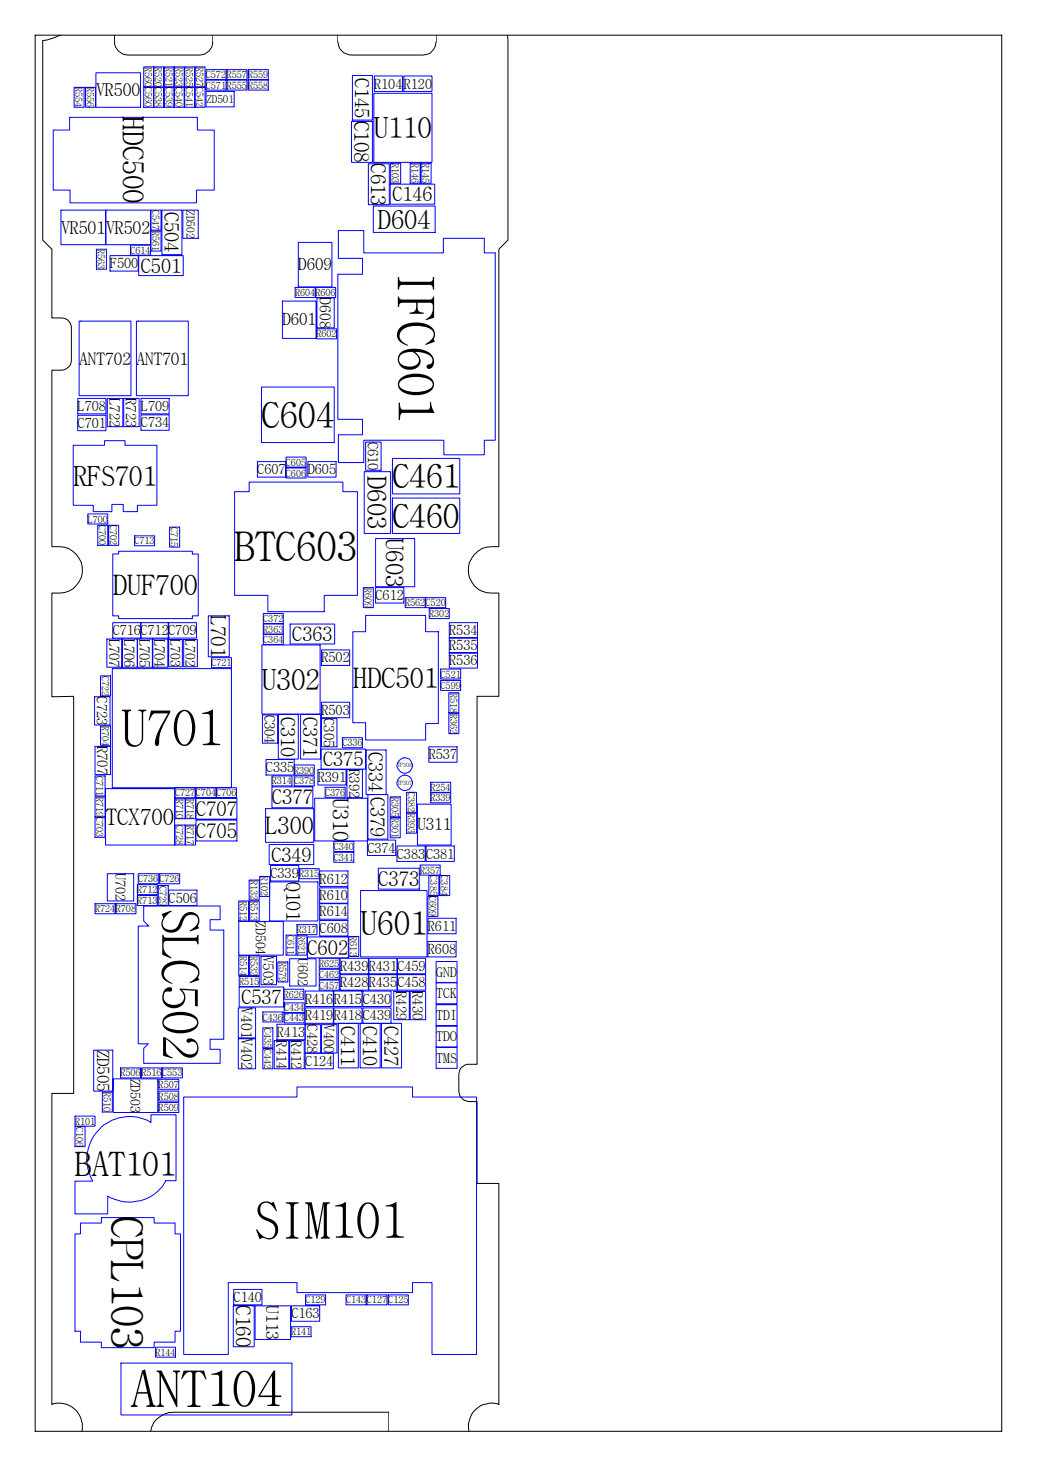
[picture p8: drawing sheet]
<svg xmlns="http://www.w3.org/2000/svg" width="297mm" height="420mm" viewBox="0 0 297 420" stroke-linecap="round" stroke-linejoin="round" font-family="sans-serif">
<path d="M10.1 10.1h276.8v399.8h-276.8zM17.4 10a15.6 15.6 0 0 1-5.2 1.6v57.2l2.7 2.6v19.7h2.8a2.76 2.76 0 0 1 2.7 2.7v9.5a2.76 2.76 0 0 1-2.7 2.7h-2.8v50.6a7.7 7.7 0 0 1 7 2.2 6.6 6.6 0 0 1 1.2 7.1 6.6 6.6 0 0 1-6 4h-2.2v29.7l6.2-.2v113.8h-6.2v89.1a6.6 6.6 0 0 1 8.6 7.6M32.8 10a4.7 4.7 0 0 0 2.4 5.5l1.3 .3h20.8a3.8 3.8 0 0 0 3.7-3.8v-2M96.8 10a4.6 4.6 0 0 0 3 5.6l21.5 .2a3.7 3.7 0 0 0 3.6-3.8v-2M145.4 10l.1 1.5v57.3l-2.6 2.6v85.2a7.7 7.7 0 0 0-7 2.2 6.6 6.6 0 0 0-1.2 7.2 6.6 6.6 0 0 0 6.1 3.9h2.1v29.5h-6.2v105.4h-2.9a2.88 2.88 0 0 0-2.4 2.8v5.2a3.2 3.2 0 0 0 2.8 2.7h2.5v23.4h6.2v63.4a6.6 6.6 0 0 0-8.6 7.6M43.1 409.9a6.6 6.6 0 0 1 6.5-5.4h61.8v5.4" fill="none" stroke="#000" stroke-width=".29"/>
<g fill="none" stroke="#00f" stroke-width=".29">
<path d="M41.2 19.2h2.8v5.7h-2.8zM44 19.2h2.9v5.7h-2.9zM47 19.2h2.9v5.7h-2.9zM49.9 19.2h2.8v5.7h-2.8zM52.9 19.2h2.9v5.7h-2.9zM55.9 19.2h2.8v5.7h-2.8zM59 19.9h5.7v2.9h-5.7zM65 19.9h5.7v2.9h-5.7zM71.1 19.9h5.8v2.9h-5.8zM15.2 37.3h4.7v-3.7h36.6v3.7h4.9v17.1h-5.1v3.7h-36.2v-3.7h-4.9zM21.2 25h2.9v5.7h-2.9zM24.5 25h2.8v5.7h-2.8z"/>
<path d="M27.5 20.8h12.8v9.9h-12.8zM41.2 25h2.8v5.7h-2.8zM44 25h2.9v5.7h-2.9zM47 25h2.9v5.7h-2.9zM49.9 25h2.8v5.7h-2.8zM52.9 25h2.9v5.7h-2.9zM55.9 25h2.8v5.7h-2.8zM59 22.9h5.7v2.9h-5.7zM59 26.2h8.1v4.4h-8.1zM65 22.9h5.7v2.9h-5.7zM71.1 22.9h5.8v2.9h-5.8zM100.7 34.8h6v11.7h-6z"/>
<path d="M100.9 21.6h5.8v12.8h-5.8zM107.1 26.7h16.6v19.8h-16.6zM107.2 21.8h8.1v4.4h-8.1zM115.7 21.8h8v4.4h-8zM105.5 46.9h6v11.7h-6zM106.9 59h17.8v7.6h-17.8zM111.8 52.7h12.7v5.8h-12.7zM111.9 46.8h2.9v5.7h-2.9zM117.5 46.8h2.9v5.7h-2.9zM120.6 46.8h2.9v5.7h-2.9zM17.5 60.2h12.7v9.9h-12.7zM27.6 71.4h2.9v5.7h-2.9z"/>
<path d="M30.4 60.2h12.7v9.9h-12.7zM31.5 73.2h8.1v4.4h-8.1zM37.4 70.2h5.7v2.9h-5.7zM39.7 73.2h12.8v5.7h-12.8zM43.2 60.2h2.9v5.7h-2.9zM43.2 66.2h2.9v5.7h-2.9zM46.4 60.2h5.7v12.7h-5.7zM52.4 60.2h4.4v8.1h-4.4zM85.4 69.4h9.7v12.8h-9.7zM96.9 66h7.3v6.4h22.8v-4.1h11.7v4.1h3.2v53.7h-3.2v4.2h-11.6v-4.2h-22.9v6.4h-7.3v-8h6.9v-4.4h-7v-41.6h7v-4.5h-6.9zM22.7 92h14.8v21.3h-14.8zM39.1 92h14.8v21.3h-14.8z"/>
<path d="M80.9 86.2h9.6v10.7h-9.6zM84.5 82.3h5.8v2.9h-5.8zM90.4 82.3h5.7v2.9h-5.7zM90.7 94.2h5.7v2.8h-5.7zM90.8 85.3h4.9v8.6h-4.9zM22.3 118.9h8.1v4.5h-8.1zM22.3 114.1h8.1v4.4h-8.1zM30.7 114.1h4.5v8.1h-4.5zM35.4 114.1h4.5v8.1h-4.5zM40.4 118.8h8.1v4.4h-8.1zM40.4 114.1h8.1v4.4h-8.1zM74.9 110.9h20.8v15.8h-20.8z"/>
<path d="M21 127.5h9v-1.3h5.8v1.3h9.1v17.2h-5.6v1.8h-4v-2h-3.3v2h-5.3v-1.8h-5.7zM73.7 132.2h8.1v4.5h-8.1zM81.9 130.9h5.8v2.9h-5.8zM81.9 134h5.8v2.9h-5.8zM88.2 132.2h8.1v4.5h-8.1zM104.3 135.1h7.6v17.7h-7.6zM104.7 126.6h4.5v8.1h-4.5zM112.4 131.3h19.3v10.2h-19.3zM25.1 147.2h5.8v2.9h-5.8zM28 150.5h2.9v5.7h-2.9zM31.1 150.5h2.9v5.7h-2.9zM32.3 158.7h1.7v-.8h21.1v.8h1.7v17.7h-1.7v.8h-21.1v-.8h-1.7z"/>
<path d="M38.6 153.5h5.7v2.8h-5.7zM48.6 151h2.9v5.7h-2.9zM67.2 140.8h4.2v-2.7h26.8v2.7h4.2v29.7h-9.5v4.7h-16.2v-4.7h-9.5zM107.6 154.2h11.2v13.8h-11.2zM112.4 142.6h19.3v10.2h-19.3zM32.3 178.3h8.1v4.5h-8.1zM40.3 178.3h8v4.5h-8zM48.2 178.3h8.1v4.5h-8.1zM59.7 176.4h6v11.7h-6zM75.4 175.7h5.8v2.9h-5.8zM75.4 178.7h5.8v2.9h-5.8zM83.1 178.7h12.8v5.7h-12.8z"/>
<path d="M104.1 168.3h2.8v5.7h-2.8zM104.7 176.3h17.2v4.6h3.7v26.3h-3.7v4.7h-17.2v-4.9h-3.6v-26.1h3.6zM107.6 168.3h8.1v4.4h-8.1zM116.1 171.2h5.7v2.8h-5.7zM121.9 171.2h5.8v2.8h-5.8zM123 174.3h5.7v2.9h-5.7zM128.7 178.3h8.1v4.5h-8.1zM27.1 199.6h4.4v8h-4.4zM28.8 193.6h2.8v5.7h-2.8zM30.6 183h4.4v8.1h-4.4zM32.2 191.5h34.1v34.1h-34.1zM34.9 183h4.4v8.1h-4.4z"/>
<path d="M39.3 183h4.5v8.1h-4.5zM43.6 183h4.5v8.1h-4.5zM48.3 183.2h3.9v7.8h-3.9zM52.6 183.2h3.9v7.8h-3.9zM60.6 188.4h5.7v2.8h-5.7zM75 184.7h16.7v19.8h-16.7zM75.4 181.7h5.8v2.9h-5.8zM92.1 186.1h8.1v4.5h-8.1zM126.2 191.6h5.8v2.9h-5.8zM126.2 194.9h5.8v2.8h-5.8zM128.6 198.4h2.8v5.7h-2.8zM128.7 182.6h8.1v4.5h-8.1z"/>
<path d="M128.7 186.9h8.1v4.4h-8.1zM27.2 213.8h4.4v8h-4.4zM28.8 207.9h2.8v5.7h-2.8zM75.2 204.8h4.4v8.1h-4.4zM76.2 217.5h8.1v4.5h-8.1zM79.7 204.6h5.7v12.8h-5.7zM84.3 219.1h5.7v2.9h-5.7zM86.1 204.6h5.7v12.8h-5.7zM92 214.5h12.7v5.8h-12.7zM92.1 205.8h4.4v8.1h-4.4zM92.1 201.1h8.1v4.4h-8.1zM98.1 211.3h5.7v2.8h-5.7z"/>
<path d="M104.9 214.8h5.7v12.8h-5.7zM122.8 213.9h8.1v4.4h-8.1zM128.6 204.4h2.8v5.7h-2.8zM27.2 234.1h2.9v5.7h-2.9zM27.2 222.2h2.9v5.8h-2.9zM27.2 228.2h2.9v5.8h-2.9zM30.2 225.9h19.8v16.1h-19.8zM50.1 225.6h5.8v2.9h-5.8zM50.1 236.3h2.9v5.7h-2.9zM50.1 228.7h2.9v5.8h-2.9zM53.1 236.3h2.9v5.7h-2.9zM53.1 228.7h2.9v5.8h-2.9z"/>
<path d="M56.1 225.6h5.8v2.9h-5.8zM56.1 234.9h11.8v6h-11.8zM56.1 228.6h11.8v6h-11.8zM62 225.6h5.7v2.9h-5.7zM76.1 231.6h13.8v9.7h-13.8zM77.9 225.4h11.7v6h-11.7zM77.9 222.2h5.7v2.9h-5.7zM84.3 222.2h5.7v2.9h-5.7zM90.1 228.6h15.1v12.3h-15.1zM91.1 220.4h8v4.4h-8zM93.1 225.5h5.8v2.8h-5.8zM99.4 220.4h4.4v8.1h-4.4z"/>
<path d="M105.4 227.6h5.7v12.7h-5.7zM111.8 234.2h2.8v5.7h-2.8zM111.8 228.2h2.8v5.8h-2.8zM116.5 226.9h2.8v5.7h-2.8zM116.5 232.9h2.8v5.7h-2.8zM119.6 230.3h9.6v11.7h-9.6zM123.4 224h5.7v2.9h-5.7zM123.4 227.1h5.7v2.8h-5.7zM27.2 258.8h5.8v2.9h-5.8zM30.7 250.2h7.6v7.8h-7.6zM33.2 258.8h5.7v2.9h-5.7zM39.3 253.4h5.8v2.8h-5.8z"/>
<path d="M39.3 256.5h5.8v2.9h-5.8zM39.6 250.2h5.7v2.9h-5.7zM41.2 259.5h21.9v3.9h-2.9v3h3.9v31.2h-3.9v2.9h2.9v4h-21.9v-4.3l1.3-1.2h-2.9v-33.8h3l-1.4-1.4zM45.3 253.6h2.9v5.8h-2.9zM45.7 250.2h5.8v2.9h-5.8zM48.3 254.9h8.1v4.5h-8.1zM68.4 258h2.8v5.8h-2.8zM71.4 252.1h2.9v5.7h-2.9zM71.4 258h2.9v5.8h-2.9zM74.4 251h2.8v5.8h-2.8zM77.1 241.9h12.8v5.7h-12.8zM77.2 252.6h13.9v11.2h-13.9z"/>
<path d="M77.5 247.9h8.1v4.4h-8.1zM85.7 248.8h5.7v2.9h-5.7zM91.6 254.3h8.1v4.4h-8.1zM91.6 249.4h8.1v4.5h-8.1zM91.6 258.8h8.1v4.5h-8.1zM95.6 241h5.7v2.9h-5.7zM95.6 244.1h5.7v2.9h-5.7zM103.3 255.1h19v19h-19zM105.2 240.6h8.1v4.4h-8.1zM108.4 248.7h11.7v6h-11.7zM113.7 242.3h8.1v4.4h-8.1zM120.4 247.8h5.7v2.8h-5.7z"/>
<path d="M122 242.3h8.1v4.4h-8.1zM122.6 256.8h2.8v5.7h-2.8zM122.8 250.8h2.9v5.7h-2.9zM126 250.8h2.8v5.7h-2.8zM68.4 273.7h2.8v5.7h-2.8zM68.4 263.9h12.8v9.7h-12.8zM68.5 279.7h5.8v2.8h-5.8zM71.4 273.7h2.9v5.7h-2.9zM74.8 273.9h4.4v8.1h-4.4zM79.6 275.5h2.8v5.7h-2.8zM81.9 267.8h2.9v5.8h-2.9zM83 274.6h7.5v7.8h-7.5z"/>
<path d="M85.1 264.8h5.7v2.9h-5.7zM85.1 267.8h2.8v5.8h-2.8zM88.1 268.4h11.7v5.9h-11.7zM91.4 277.6h5.8v2.9h-5.8zM91.4 274.5h5.8v2.8h-5.8zM91.6 263.7h8.1v4.4h-8.1zM97.4 279.1h8.1v4.5h-8.1zM97.4 274.5h8.1v4.4h-8.1zM99.9 268.2h2.9v5.7h-2.9zM105.6 274.5h8.1v4.4h-8.1zM105.6 279.1h8.1v4.5h-8.1zM113.9 279.1h8v4.5h-8z"/>
<path d="M113.9 274.5h8v4.4h-8zM122.6 269.6h8v4.5h-8zM122.6 263h8v4.4h-8zM124.9 275.4h6v6h-6zM68.3 288.7h4.9v8.6h-4.9zM68.3 297.5h4.9v8.6h-4.9zM68.5 282.7h12.8v5.7h-12.8zM75.3 294.4h2.8v5.7h-2.8zM75.3 289.8h5.7v2.9h-5.7zM78.5 298h4.5v8.1h-4.5zM79.3 293.3h8.1v4.5h-8.1zM81.3 283.3h5.7v2.9h-5.7z"/>
<path d="M81.4 287.2h5.7v2.9h-5.7zM81.4 290.1h5.7v2.9h-5.7zM82.7 298h4.4v8.1h-4.4zM87.4 293.5h4.4v8.1h-4.4zM87.4 283.8h8.1v4.5h-8.1zM87.4 288.7h8.1v4.4h-8.1zM91.4 280.7h5.8v2.9h-5.8zM92.1 293.5h4.4v8.1h-4.4zM95.6 283.8h8.1v4.5h-8.1zM95.6 288.7h8.1v4.4h-8.1zM96.9 293.1h5.7v12.8h-5.7zM103.2 293.1h5.7v12.8h-5.7z"/>
<path d="M103.9 283.8h8.1v4.5h-8.1zM103.9 288.7h8.1v4.4h-8.1zM109.3 293.1h5.7v12.8h-5.7zM112.8 284h4.4v8.1h-4.4zM117.5 284h4.4v8.1h-4.4zM124.9 281.5h6v6h-6zM124.9 287.8h6v6h-6zM124.9 293.9h6v6h-6zM124.9 300h6v6h-6zM21.5 319.7h5.7v2.8h-5.7zM26.8 300.8h5.5v11.7h-5.5zM29.3 312.8h2.9v5.7h-2.9z"/>
<path d="M32.4 309h12.8v9.6h-12.8zM34.5 305.9h5.8v2.8h-5.8zM40.5 305.9h5.7v2.8h-5.7zM45.5 309.1h5.7v2.9h-5.7zM45.5 312.5h5.7v2.9h-5.7zM45.5 315.8h5.7v2.8h-5.7zM46.5 305.9h5.7v2.8h-5.7zM52.6 314.2h32.5v-2.9h33.1v2.9h18.3v73.7h-12.8v-20.6h-5.5v2.9h-33.1v-2.9h-19.7v20.6h-12.8zM75.3 300.4h2.8v5.7h-2.8zM87.4 301.7h8.1v4.4h-8.1zM21.5 322.7h2.9v5.7h-2.9zM29 322.8a12.3 12.3 0 0 1 14.2-1.3v-2.2h7.2v18.9h-3a11.3 11.3 0 0 1-10.5 6.1 13.9 13.9 0 0 1-6-1.7v5.1h-9.4v-9.4h5.1a12.5 12.5 0 0 1 2.4-15.5z"/>
<path d="M23.1 350.3h5.9v-1.6h15.2v1.6h5.9v3.1h1.6v27.9h-1.6v3.1h-5.9v1.6h-15.2v-1.6h-5.9v-3.1h-1.6v-27.9h1.6zM66.8 374h6v11.7h-6zM67 369.3h8v4.4h-8zM73.1 374h10.1v9.6h-10.1zM83.4 380h5.7v2.8h-5.7zM83.5 374h8.1v4.4h-8.1zM87.5 370.9h5.8v2.8h-5.8zM99.1 370.9h5.8v2.8h-5.8zM105.1 370.9h5.7v2.8h-5.7zM111.2 370.9h5.8v2.8h-5.8zM34.6 390.4h49v14.9h-49zM44.6 385.8h5.7v2.9h-5.7z"/>
<circle cx="115.9" cy="219.2" r="2.23"/>
<circle cx="115.9" cy="224.2" r="2.23"/>
</g>
<g font-size="14.5">
<text x="114" y="77.5" transform="rotate(90 114 77.5)">IFC601</text>
<text x="34.8" y="213.7">U701</text>
<text x="46.5" y="260.3" transform="rotate(90 46.5 260.3)">SLC502</text>
<text x="72.9" y="354.7">SIM101</text>
<text x="37.4" y="402.9">ANT104</text>
</g>
<text font-size="12.8" x="31.8" y="348.2" transform="rotate(90 31.8 348.2)">CPL103</text>
<text font-size="11.7" x="67.2" y="160.8">BTC603</text>
<text font-size="10.4" x="74.9" y="122.5">C604</text>
<g font-size="9.6">
<text x="112.4" y="139.8">C461</text>
<text x="112.4" y="151.2">C460</text>
<text x="21.5" y="336.9">BAT101</text>
</g>
<text font-size="9.5" x="103.3" y="267.9">U601</text>
<g font-size="8.3">
<text x="35.2" y="33.3" transform="rotate(90 35.2 33.3)">HDC500</text>
<text x="107.1" y="39.6">U110</text>
<text x="75" y="197.6">U302</text>
</g>
<g font-size="8.1">
<text x="32.4" y="170.4">DUF700</text>
<text x="101.2" y="197">HDC501</text>
</g>
<text font-size="7.9" x="21" y="139.2">RFS701</text>
<g font-size="7.6">
<text x="108.2" y="65.5">D604</text>
<text x="105.3" y="136.4" transform="rotate(90 105.3 136.4)">D603</text>
</g>
<text font-size="7" x="110.6" y="154.1" transform="rotate(90 110.6 154.1)">U603</text>
<text font-size="6.9" x="76.1" y="238.8">L300</text>
<text font-size="6.5" x="30.3" y="236.3">TCX700</text>
<text font-size="6.3" x="95.3" y="228.5" transform="rotate(90 95.3 228.5)">U310</text>
<g font-size="6">
<text x="101.4" y="34.6" transform="rotate(90 101.4 34.6)">C108</text>
<text x="106.3" y="46.7" transform="rotate(90 106.3 46.7)">C613</text>
<text x="60.4" y="176.2" transform="rotate(90 60.4 176.2)">L701</text>
<text x="67.6" y="373.8" transform="rotate(90 67.6 373.8)">C160</text>
</g>
<g font-size="5.9">
<text x="56.1" y="233.7">C707</text>
<text x="77.9" y="230.4">C377</text>
<text x="56.1" y="239.9">C705</text>
<text x="108.4" y="253.7">C373</text>
<text x="88" y="273.4">C602</text>
</g>
<g font-size="5.7">
<text x="101.7" y="22.3" transform="rotate(90 101.7 22.3)">C145</text>
<text x="112.4" y="57.7">C146</text>
<text x="47.1" y="60.9" transform="rotate(90 47.1 60.9)">C504</text>
<text x="40.4" y="78.1">C501</text>
<text x="83.7" y="183.6">C363</text>
<text x="80.4" y="205.3" transform="rotate(90 80.4 205.3)">C310</text>
<text x="86.8" y="205.3" transform="rotate(90 86.8 205.3)">C371</text>
<text x="105.6" y="215.5" transform="rotate(90 105.6 215.5)">C334</text>
<text x="92.6" y="219.5">C375</text>
<text x="106.1" y="228.2" transform="rotate(90 106.1 228.2)">C379</text>
<text x="77.7" y="246.8">C349</text>
<text x="82" y="252.5" transform="rotate(90 82 252.5)">Q101</text>
<text x="69.2" y="287.6">C537</text>
<text x="97.6" y="293.8" transform="rotate(90 97.6 293.8)">C411</text>
<text x="103.9" y="293.8" transform="rotate(90 103.9 293.8)">C410</text>
<text x="110" y="293.8" transform="rotate(90 110 293.8)">C427</text>
</g>
<g font-size="5.1">
<text x="27.5" y="27.5">VR500</text>
<text x="17.5" y="66.9">VR501VR502</text>
</g>
<g font-size="4.9">
<text x="22.7" y="104.4">ANT702</text>
<text x="39.1" y="104.4">ANT701</text>
<text x="76.3" y="373.8" transform="rotate(90 76.3 373.8)">U113</text>
</g>
<g font-size="4.8">
<text x="85.4" y="77.5">D609</text>
<text x="80.9" y="93.2">D601</text>
<text x="119.6" y="237.8">U311</text>
<text x="27.8" y="300.6" transform="rotate(90 27.8 300.6)">ZD505</text>
</g>
<g font-size="4.4">
<text x="91.6" y="85.2" transform="rotate(90 91.6 85.2)">D608</text>
<text x="69.1" y="288.5" transform="rotate(90 69.1 288.5)">V401V402</text>
</g>
<g font-size="4.2">
<text x="31.4" y="114" transform="rotate(90 31.4 114)">L722</text>
<text x="36.1" y="114" transform="rotate(90 36.1 114)">R723</text>
<text x="105.4" y="126.5" transform="rotate(90 105.4 126.5)">C610</text>
<text x="31.2" y="182.9" transform="rotate(90 31.2 182.9)">L707</text>
<text x="35.5" y="182.9" transform="rotate(90 35.5 182.9)">L706</text>
<text x="40" y="182.9" transform="rotate(90 40 182.9)">L705</text>
<text x="44.3" y="182.9" transform="rotate(90 44.3 182.9)">L704</text>
<text x="27.7" y="199.5" transform="rotate(90 27.7 199.5)">C723</text>
<text x="75.8" y="204.7" transform="rotate(90 75.8 204.7)">C304</text>
<text x="92.7" y="205.7" transform="rotate(90 92.7 205.7)">C305</text>
<text x="27.9" y="213.7" transform="rotate(90 27.9 213.7)">R707</text>
<text x="100" y="220.3" transform="rotate(90 100 220.3)">R392</text>
<text x="75.4" y="273.8" transform="rotate(90 75.4 273.8)">V503</text>
<text x="113.4" y="283.9" transform="rotate(90 113.4 283.9)">R429</text>
<text x="118.1" y="283.9" transform="rotate(90 118.1 283.9)">R430</text>
<text x="88" y="293.4" transform="rotate(90 88 293.4)">C428</text>
<text x="92.7" y="293.4" transform="rotate(90 92.7 293.4)">V400</text>
<text x="79.2" y="297.9" transform="rotate(90 79.2 297.9)">R414</text>
<text x="83.4" y="297.9" transform="rotate(90 83.4 297.9)">R412</text>
</g>
<g font-size="4">
<text x="107.2" y="25.4">R104R120</text>
<text x="31.5" y="76.8">F500</text>
<text x="22.2" y="117.7">L708</text>
<text x="40.4" y="117.7">L709</text>
<text x="22.2" y="122.5">C701</text>
<text x="40.4" y="122.4">C734</text>
<text x="73.7" y="135.8">C607</text>
<text x="88.2" y="135.8">D605</text>
<text x="107.6" y="171.9">C612</text>
<text x="32.3" y="181.9">C716C712C709</text>
<text x="128.7" y="181.9">R534</text>
<text x="92.1" y="189.7">R502</text>
<text x="128.7" y="186.2">R535</text>
<text x="128.7" y="190.5">R536</text>
<text x="92.1" y="204.7">R503</text>
<text x="76.2" y="221.1">C335</text>
<text x="122.8" y="217.5">R537</text>
<text x="91" y="224">R391</text>
<text x="105.2" y="244.2">C374</text>
<text x="113.7" y="245.9">C383</text>
<text x="122" y="245.9">C381</text>
<text x="33.1" y="250.1" transform="rotate(90 33.1 250.1)">U702</text>
<text x="77.5" y="251.5">C339</text>
<text x="91.5" y="257.9">R610</text>
<text x="91.5" y="253">R612</text>
<text x="48.3" y="258.5">C506</text>
<text x="91.5" y="262.4">R614</text>
<text x="91.5" y="267.3">C608</text>
<text x="122.6" y="266.6">R611</text>
<text x="85.3" y="274.5" transform="rotate(90 85.3 274.5)">U602</text>
<text x="122.6" y="273.2">R608</text>
<text x="97.4" y="278.1">R439</text>
<text x="105.6" y="278.1">R431</text>
<text x="113.8" y="278.1">C459</text>
<text x="87.4" y="287.4">R416</text>
<text x="95.6" y="287.4">R415</text>
<text x="97.4" y="282.8">R428</text>
<text x="103.9" y="287.4">C430</text>
<text x="105.6" y="282.8">R435</text>
<text x="113.8" y="282.8">C458</text>
<text x="87.4" y="292.3">R419</text>
<text x="95.6" y="292.3">R418</text>
<text x="103.9" y="292.3">C439</text>
<text x="79.3" y="296.9">R413</text>
<text x="87.4" y="305.3">C124</text>
<text x="66.9" y="372.9">C140</text>
<text x="83.5" y="377.6">C163</text>
</g>
<g font-size="3.9">
<text x="48.8" y="183.2" transform="rotate(90 48.8 183.2)">L703</text>
<text x="53.1" y="183.2" transform="rotate(90 53.1 183.2)">L702</text>
<text x="73.3" y="263.9" transform="rotate(90 73.3 263.9)">ZD504</text>
<text x="125" y="279.8">GND</text>
<text x="125" y="285.9">TCK</text>
<text x="125" y="292.1">TDI</text>
<text x="125" y="298.3">TDO</text>
<text x="125" y="304.4">TMS</text>
<text x="37.3" y="308.9" transform="rotate(90 37.3 308.9)">ZD503</text>
</g>
<text font-size="3.3" x="53.4" y="60.2" transform="rotate(90 53.4 60.2)">ZD502</text>
<text font-size="3.1" x="59.1" y="29.5">ZD501</text>
<g font-size="2.9">
<text x="41.5" y="19.1" transform="rotate(90 41.5 19.1)">R560</text>
<text x="44.4" y="19.1" transform="rotate(90 44.4 19.1)">R520</text>
<text x="47.4" y="19.1" transform="rotate(90 47.4 19.1)">R521</text>
<text x="50.2" y="19.1" transform="rotate(90 50.2 19.1)">R523</text>
<text x="53.2" y="19.1" transform="rotate(90 53.2 19.1)">R525</text>
<text x="56.2" y="19.1" transform="rotate(90 56.2 19.1)">R527</text>
<text x="59" y="22.4">C572</text>
<text x="65" y="22.4">R557</text>
<text x="71.1" y="22.4">R559</text>
<text x="21.6" y="25" transform="rotate(90 21.6 25)">R554</text>
<text x="24.8" y="25" transform="rotate(90 24.8 25)">R556</text>
<text x="41.5" y="25" transform="rotate(90 41.5 25)">C560</text>
<text x="44.4" y="25" transform="rotate(90 44.4 25)">C538</text>
<text x="47.4" y="25" transform="rotate(90 47.4 25)">C539</text>
<text x="50.2" y="25" transform="rotate(90 50.2 25)">C540</text>
<text x="53.2" y="25" transform="rotate(90 53.2 25)">C541</text>
<text x="56.2" y="25" transform="rotate(90 56.2 25)">C542</text>
<text x="59" y="25.4">C571</text>
<text x="65" y="25.4">R555</text>
<text x="71.1" y="25.4">R558</text>
<text x="112.2" y="46.8" transform="rotate(90 112.2 46.8)">R103</text>
<text x="117.8" y="46.8" transform="rotate(90 117.8 46.8)">R146</text>
<text x="121" y="46.8" transform="rotate(90 121 46.8)">R145</text>
<text x="43.6" y="60.2" transform="rotate(90 43.6 60.2)">C547</text>
<text x="28" y="71.4" transform="rotate(90 28 71.4)">R563</text>
<text x="43.6" y="66.2" transform="rotate(90 43.6 66.2)">R561</text>
<text x="37.4" y="72.7">C614</text>
<text x="84.5" y="84.8">R604R606</text>
<text x="90.7" y="96.6">R602</text>
<text x="81.9" y="133.4">C605</text>
<text x="81.9" y="136.5">C606</text>
<text x="25.1" y="149.6">L700</text>
<text x="28.3" y="150.4" transform="rotate(90 28.3 150.4)">C700</text>
<text x="31.5" y="150.4" transform="rotate(90 31.5 150.4)">C702</text>
<text x="38.5" y="155.9">C713</text>
<text x="48.9" y="151" transform="rotate(90 48.9 151)">C715</text>
<text x="104.4" y="168.3" transform="rotate(90 104.4 168.3)">R609</text>
<text x="116.1" y="173.6">R562</text>
<text x="121.9" y="173.6">C520</text>
<text x="75.4" y="178.2">C372</text>
<text x="123" y="176.7">R302</text>
<text x="75.4" y="184.2">C364</text>
<text x="75.4" y="181.2">R363</text>
<text x="60.6" y="190.8">C721</text>
<text x="29.1" y="193.5" transform="rotate(90 29.1 193.5)">C722</text>
<text x="126.2" y="194.1">C521</text>
<text x="126.2" y="197.3">C599</text>
<text x="128.9" y="198.4" transform="rotate(90 128.9 198.4)">R518</text>
<text x="29.1" y="207.9" transform="rotate(90 29.1 207.9)">R704</text>
<text x="128.9" y="204.4" transform="rotate(90 128.9 204.4)">R362</text>
<text x="98.1" y="213.7">C336</text>
<text x="84.3" y="221.6">R390</text>
<text x="27.6" y="222.2" transform="rotate(90 27.6 222.2)">C711</text>
<text x="77.9" y="224.7">R314</text>
<text x="84.3" y="224.7">C378</text>
<text x="93.1" y="227.9">C376</text>
<text x="116.8" y="226.9" transform="rotate(90 116.8 226.9)">C382</text>
<text x="123.3" y="226.5">R254</text>
<text x="27.6" y="228.2" transform="rotate(90 27.6 228.2)">R719</text>
<text x="50.1" y="228.1">C727</text>
<text x="50.5" y="228.7" transform="rotate(90 50.5 228.7)">R710</text>
<text x="53.5" y="228.7" transform="rotate(90 53.5 228.7)">R718</text>
<text x="56.1" y="228.1">C704</text>
<text x="62" y="228.1">C706</text>
<text x="112.1" y="228.2" transform="rotate(90 112.1 228.2)">R305</text>
<text x="116.8" y="232.9" transform="rotate(90 116.8 232.9)">R393</text>
<text x="123.3" y="229.5">R339</text>
<text x="27.6" y="234.1" transform="rotate(90 27.6 234.1)">C703</text>
<text x="50.5" y="236.3" transform="rotate(90 50.5 236.3)">C728</text>
<text x="53.5" y="236.3" transform="rotate(90 53.5 236.3)">R717</text>
<text x="112.1" y="234.2" transform="rotate(90 112.1 234.2)">R301</text>
<text x="95.6" y="243.4">C340</text>
<text x="74.7" y="251" transform="rotate(90 74.7 251)">R102</text>
<text x="85.7" y="251.2">R315</text>
<text x="95.6" y="246.6">C341</text>
<text x="120.4" y="250.2">R357</text>
<text x="123.2" y="250.7" transform="rotate(90 123.2 250.7)">C385</text>
<text x="126.3" y="250.7" transform="rotate(90 126.3 250.7)">C384</text>
<text x="39.3" y="255.8">R712</text>
<text x="39.6" y="252.7">C736</text>
<text x="45.7" y="253.6" transform="rotate(90 45.7 253.6)">C729</text>
<text x="45.7" y="252.7">C726</text>
<text x="71.7" y="252.1" transform="rotate(90 71.7 252.1)">R132</text>
<text x="122.9" y="256.7" transform="rotate(90 122.9 256.7)">C609</text>
<text x="27.2" y="261.3">R724</text>
<text x="33.2" y="261.3">R708</text>
<text x="39.3" y="259">R713</text>
<text x="68.7" y="258" transform="rotate(90 68.7 258)">R512</text>
<text x="71.7" y="258" transform="rotate(90 71.7 258)">R513</text>
<text x="82.3" y="267.8" transform="rotate(90 82.3 267.8)">C611</text>
<text x="85" y="267.3">R317</text>
<text x="85.4" y="267.8" transform="rotate(90 85.4 267.8)">R621</text>
<text x="100.2" y="268.2" transform="rotate(90 100.2 268.2)">R613</text>
<text x="68.7" y="273.7" transform="rotate(90 68.7 273.7)">R514</text>
<text x="71.7" y="273.7" transform="rotate(90 71.7 273.7)">R532</text>
<text x="79.9" y="275.5" transform="rotate(90 79.9 275.5)">R579</text>
<text x="91.4" y="280.1">C462</text>
<text x="91.4" y="276.9">R625</text>
<text x="68.5" y="282.1">R515</text>
<text x="81.3" y="285.8">R626</text>
<text x="91.4" y="283.2">C457</text>
<text x="75.3" y="292.3">C436</text>
<text x="81.4" y="289.7">C434</text>
<text x="81.4" y="292.5">C443</text>
<text x="75.6" y="294.4" transform="rotate(90 75.6 294.4)">C435</text>
<text x="75.6" y="300.4" transform="rotate(90 75.6 300.4)">C442</text>
<text x="34.5" y="308.3">R506</text>
<text x="40.5" y="308.3">R516</text>
<text x="45.4" y="311.6">R507</text>
<text x="46.5" y="308.3">C553</text>
<text x="29.7" y="312.8" transform="rotate(90 29.7 312.8)">R510</text>
<text x="45.4" y="315">R508</text>
<text x="21.5" y="322.1">R101</text>
<text x="21.8" y="322.6" transform="rotate(90 21.8 322.6)">C106</text>
<text x="45.4" y="318.2">R509</text>
<text x="87.5" y="373.3">C129</text>
<text x="99.1" y="373.3">C143</text>
<text x="105.1" y="373.3">C127</text>
<text x="111.2" y="373.3">C125</text>
<text x="83.4" y="382.4">R141</text>
<text x="44.5" y="388.3">R144</text>
</g>
<g font-size="1.7">
<text x="113.8" y="219.8">TP308</text>
<text x="113.8" y="224.7">TP307</text>
</g>
</svg>
